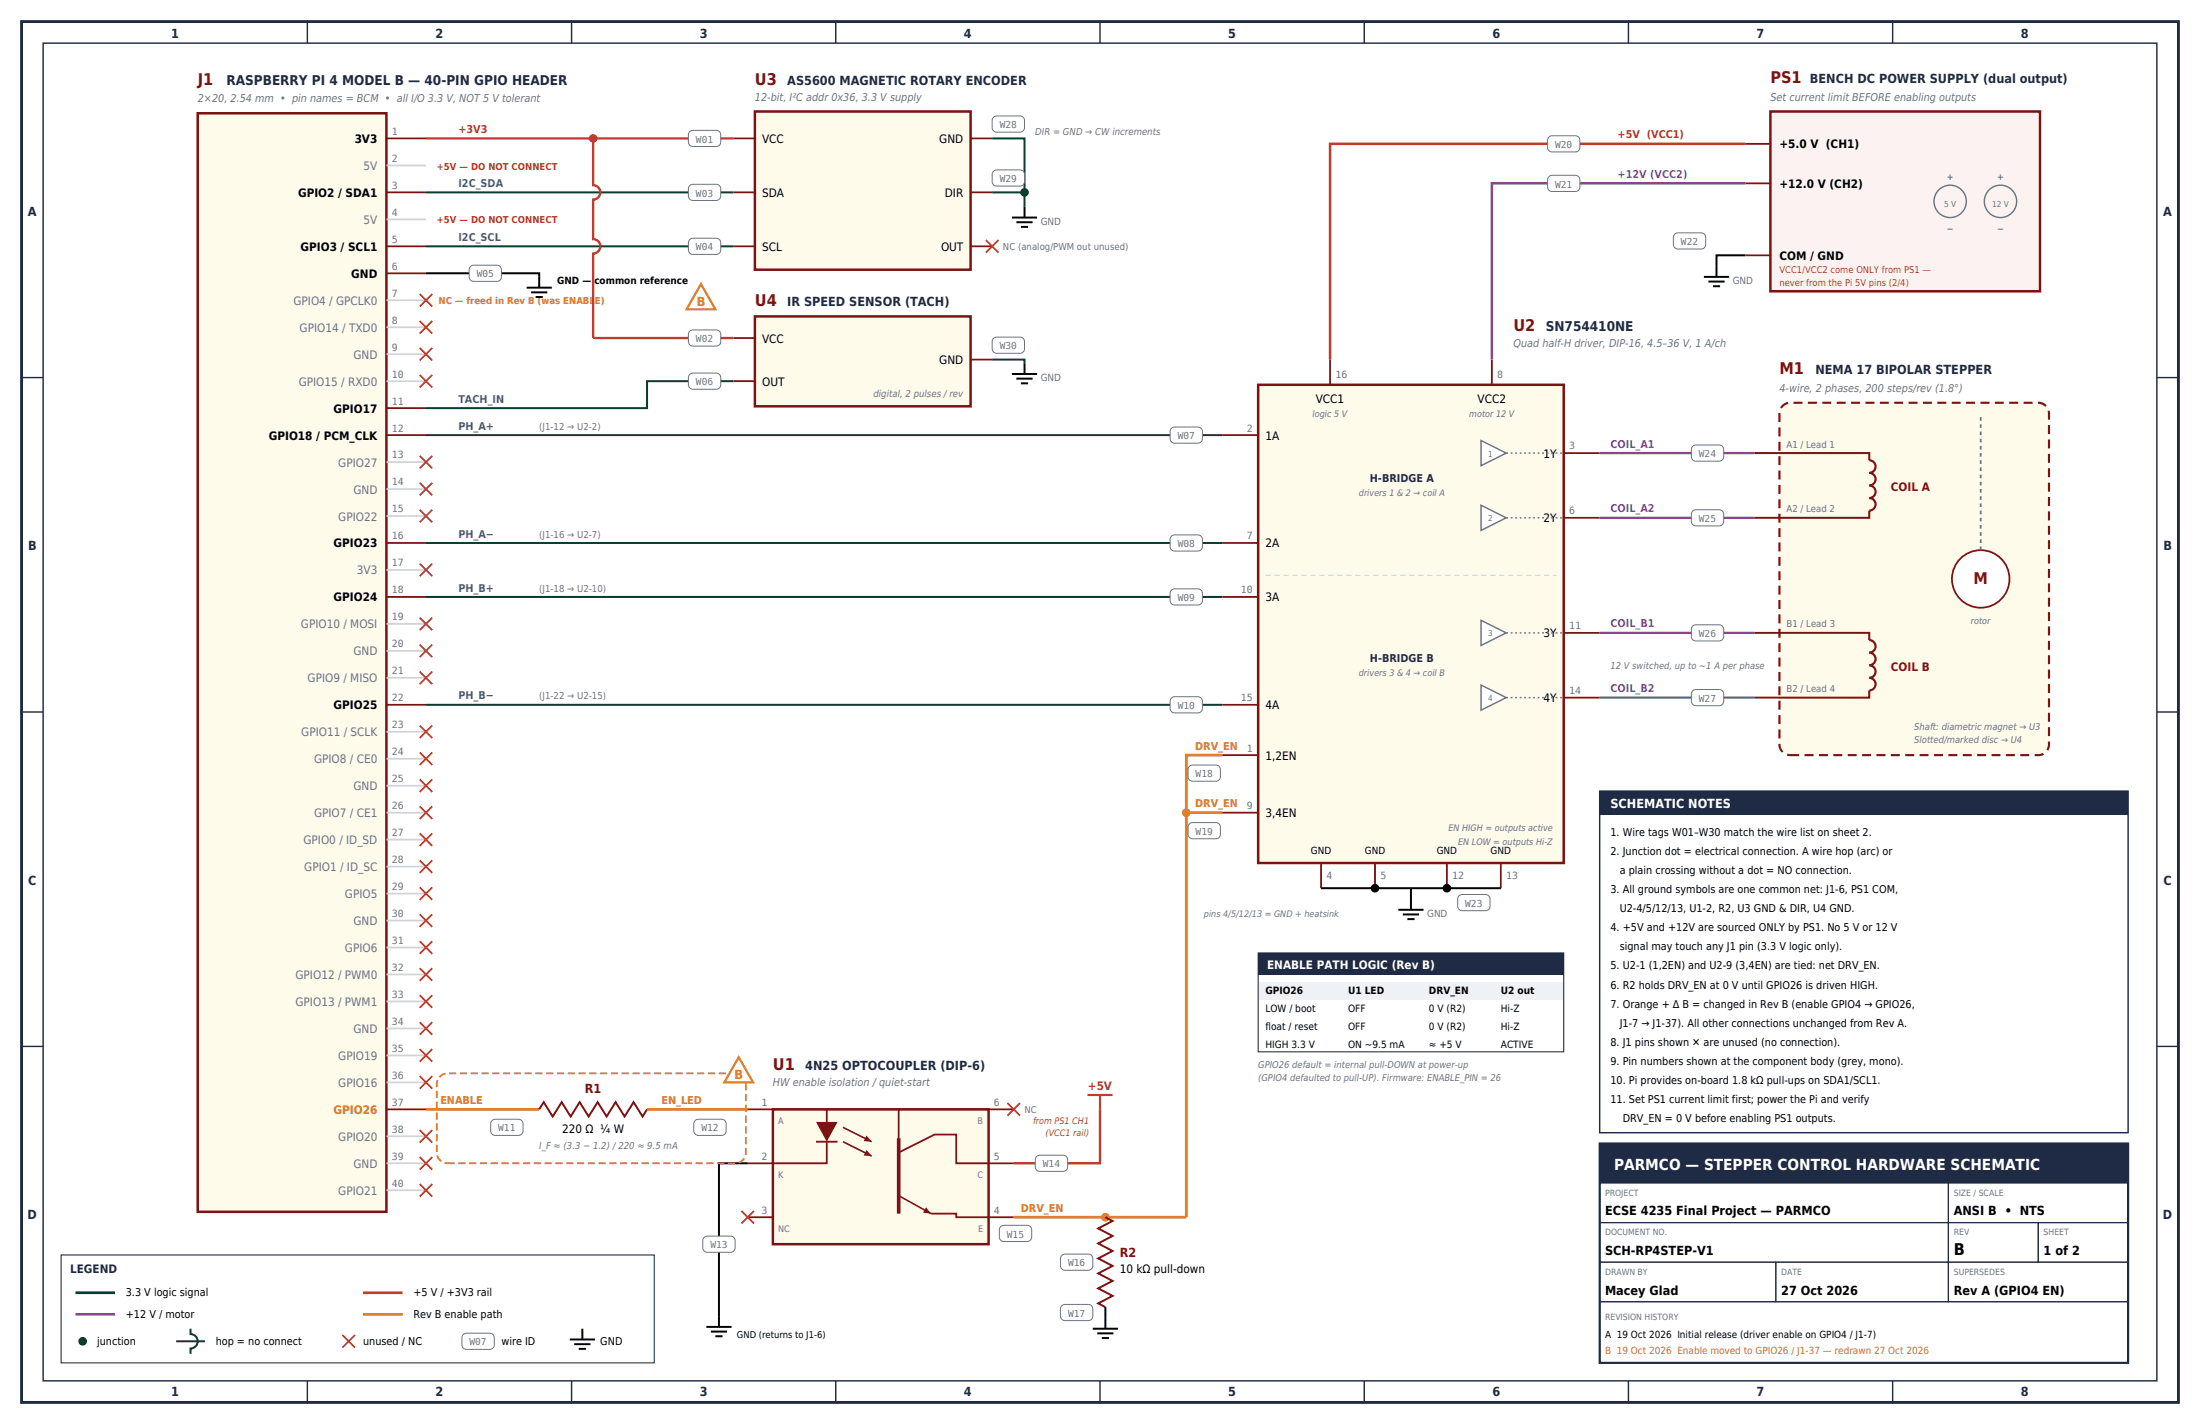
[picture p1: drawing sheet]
<svg xmlns="http://www.w3.org/2000/svg" width="432mm" height="279mm" viewBox="0 0 432 279" stroke-linecap="round" stroke-linejoin="round" font-family="sans-serif">
<path d="M4.2 4.2h423.4v271h-423.4z" fill="none" stroke="#1f2a44" stroke-width=".56"/>
<g fill="none" stroke="#1f2a44" stroke-width=".28">
<path d="M8.5 8.5h414.8v262.4h-414.8zM60.3 4.2v4.3M112.2 4.2v4.3M164 4.2v4.3M215.9 4.2v4.3M267.8 4.2v4.3M319.6 4.2v4.3M371.5 4.2v4.3M4.2 74.1h4.3M423.3 74.1h4.3M4.2 139.7h4.3M423.3 139.7h4.3"/>
<path d="M4.2 205.3h4.3M423.3 205.3h4.3M60.3 270.9v4.3M112.2 270.9v4.3M164 270.9v4.3M215.9 270.9v4.3M267.8 270.9v4.3M319.6 270.9v4.3M371.5 270.9v4.3"/>
</g>
<path d="M38.8 22.2h37v215.6h-37z" fill-rule="evenodd" fill="#fffbea" stroke="#7a1414" stroke-width=".49"/>
<path d="M75.8 27.2h7.8M75.8 37.7h7.8M75.8 48.3h7.8M75.8 53.6h7.8M75.8 80.1h7.8M75.8 85.4h7.8M75.8 106.5h7.8M75.8 117.1h7.8M75.8 138.3h7.8M75.8 217.7h7.8" fill="none" stroke="#7a1414" stroke-width=".35"/>
<g fill="none" stroke="#d1d5db" stroke-width=".35">
<path d="M75.8 32.5h7.8M75.8 43h7.8M75.8 58.9h7.8M75.8 64.2h7.8M75.8 69.5h7.8M75.8 74.8h7.8M75.8 90.7h7.8M75.8 96h7.8M75.8 101.2h7.8M75.8 111.8h7.8M75.8 122.4h7.8M75.8 127.7h7.8"/>
<path d="M75.8 133h7.8M75.8 143.6h7.8M75.8 148.9h7.8M75.8 154.2h7.8M75.8 159.5h7.8M75.8 164.7h7.8M75.8 170h7.8M75.8 175.3h7.8M75.8 180.6h7.8M75.8 185.9h7.8M75.8 191.2h7.8M75.8 196.5h7.8"/>
<path d="M75.8 201.8h7.8M75.8 207.1h7.8M75.8 212.4h7.8M75.8 223h7.8M75.8 228.2h7.8M75.8 233.5h7.8"/>
</g>
<g fill="none" stroke="#c0392b" stroke-width=".35">
<path d="M82.4 57.7l2.4 2.4M84.8 57.7l-2.4 2.4M82.4 63l2.4 2.4M82.4 68.3l2.4 2.4M82.4 73.6l2.4 2.4M84.8 63l-2.4 2.4M84.8 68.3l-2.4 2.4M84.8 73.6l-2.4 2.4M82.4 89.4l2.4 2.5M82.4 94.7l2.4 2.5M84.8 89.4l-2.4 2.5M84.8 94.7l-2.4 2.5"/>
<path d="M82.4 100l2.4 2.5M82.4 110.6l2.4 2.5M84.8 100l-2.4 2.5M84.8 110.6l-2.4 2.5M82.4 121.2l2.4 2.4M82.4 126.5l2.4 2.4M82.4 131.8l2.4 2.4M84.8 121.2l-2.4 2.4M84.8 126.5l-2.4 2.4M84.8 131.8l-2.4 2.4M82.4 142.3l2.4 2.5M82.4 147.6l2.4 2.5"/>
<path d="M82.4 152.9l2.4 2.5M82.4 158.2l2.4 2.5M84.8 142.3l-2.4 2.5M84.8 147.6l-2.4 2.5M84.8 152.9l-2.4 2.5M84.8 158.2l-2.4 2.5M82.4 163.5l2.4 2.5M82.4 168.8l2.4 2.5M82.4 174.1l2.4 2.5M82.4 179.4l2.4 2.5M84.8 163.5l-2.4 2.5M84.8 168.8l-2.4 2.5"/>
<path d="M84.8 174.1l-2.4 2.5M84.8 179.4l-2.4 2.5M82.4 184.7l2.4 2.4M82.4 190l2.4 2.4M82.4 195.3l2.4 2.4M84.8 184.7l-2.4 2.4M84.8 190l-2.4 2.4M84.8 195.3l-2.4 2.4M82.4 200.6l2.4 2.4M82.4 205.8l2.4 2.5M82.4 211.1l2.4 2.5M84.8 200.6l-2.4 2.4"/>
<path d="M84.8 205.8l-2.4 2.5M84.8 211.1l-2.4 2.5M82.4 221.7l2.4 2.5M82.4 227l2.4 2.5M82.4 232.3l2.4 2.5M84.8 221.7l-2.4 2.5M84.8 227l-2.4 2.5M84.8 232.3l-2.4 2.5"/>
</g>
<path d="M148.2 21.9h42.3v31h-42.3z" fill-rule="evenodd" fill="#fffbea" stroke="#7a1414" stroke-width=".49"/>
<path d="M143.9 27.2h4.3M143.9 37.7h4.3M190.5 27.2h4.2M190.5 37.7h4.2M143.9 48.3h4.3M190.5 48.3h4.2" fill="none" stroke="#7a1414" stroke-width=".35"/>
<path d="M83.6 27.2h60.3" fill="none" stroke="#c0392b" stroke-width=".46"/>
<path d="M135.4 25.8l.6-.2h4.6a.88 .88 0 0 1 .9 .9v1.4a.88 .88 0 0 1-.9 .9h-4.6a.88 .88 0 0 1-.9-.9v-1.4z" fill-rule="evenodd" fill="#fff" stroke="#6b7280" stroke-width=".2"/>
<circle cx="116.4" cy="27.2" r=".85" fill="#c0392b"/>
<path d="M83.6 37.7h60.3" fill="none" stroke="#0b3d2e" stroke-width=".39"/>
<path d="M135.4 36.4l.6-.2h4.6a.88 .88 0 0 1 .9 .8v1.5a.88 .88 0 0 1-.9 .8h-4.6a.88 .88 0 0 1-.9-.8v-1.5z" fill-rule="evenodd" fill="#fff" stroke="#6b7280" stroke-width=".2"/>
<path d="M83.6 48.3h60.3" fill="none" stroke="#0b3d2e" stroke-width=".39"/>
<path d="M135.4 47l.6-.3h4.6a.88 .88 0 0 1 .9 .9v1.4a.88 .88 0 0 1-.9 .9h-4.6a.88 .88 0 0 1-.9-.9v-1.4z" fill-rule="evenodd" fill="#fff" stroke="#6b7280" stroke-width=".2"/>
<path d="M194.7 27.2h6.4v13.4M194.7 37.7h6.4" fill="none" stroke="#0b3d2e" stroke-width=".39"/>
<circle cx="201.1" cy="37.7" r=".85" fill="#0b3d2e"/>
<path d="M198.6 42.7h5M199.5 43.6h3.2M200.4 44.5h1.4M201.1 40.6v2.1" fill="none" stroke="#000" stroke-width=".39"/>
<g fill="#fff" stroke="#6b7280" stroke-width=".2">
<path d="M195 23l.6-.2h4.6a.88 .88 0 0 1 .9 .8v1.4a.88 .88 0 0 1-.9 .9h-4.6a.88 .88 0 0 1-.9-.9v-1.4z" fill-rule="evenodd"/>
<path d="M195 33.6l.6-.3h4.6a.88 .88 0 0 1 .9 .9v1.4a.88 .88 0 0 1-.9 .9h-4.6a.88 .88 0 0 1-.9-.9v-1.4z" fill-rule="evenodd"/>
</g>
<path d="M193.5 47.1l2.5 2.5M196 47.1l-2.5 2.5" fill="none" stroke="#c0392b" stroke-width=".35"/>
<path d="M83.6 53.6h22.2v2.8M103.4 56.4h4.9M104.2 57.4h3.2M105.1 58.3h1.4" fill="none" stroke="#000" stroke-width=".39"/>
<path d="M92.3 52.3l.7-.3h4.5a.88 .88 0 0 1 .9 .9v1.4a.88 .88 0 0 1-.9 .9h-4.5a.88 .88 0 0 1-.9-.9v-1.4z" fill-rule="evenodd" fill="#fff" stroke="#6b7280" stroke-width=".2"/>
<path d="M148.2 62.1h42.3v17.6h-42.3z" fill-rule="evenodd" fill="#fffbea" stroke="#7a1414" stroke-width=".49"/>
<path d="M143.9 66.3h4.3M143.9 74.8h4.3M190.5 70.6h4.2" fill="none" stroke="#7a1414" stroke-width=".35"/>
<path d="M116.4 27.2v9.1a1.41 1.41 0 0 1 1.4 1.4 1.41 1.41 0 0 1-1.4 1.5v7.7a1.41 1.41 0 0 1 1.4 1.4 1.41 1.41 0 0 1-1.4 1.4v16.6h27.5" fill="none" stroke="#c0392b" stroke-width=".46"/>
<path d="M135.4 65l.6-.3h4.6a.88 .88 0 0 1 .9 .9v1.4a.88 .88 0 0 1-.9 .9h-4.6a.88 .88 0 0 1-.9-.9v-1.4z" fill-rule="evenodd" fill="#fff" stroke="#6b7280" stroke-width=".2"/>
<path d="M143.9 74.8h-16.9v5.3h-43.4" fill="none" stroke="#0b3d2e" stroke-width=".39"/>
<path d="M135.4 73.5l.6-.3h4.6a.88 .88 0 0 1 .9 .9v1.4a.88 .88 0 0 1-.9 .9h-4.6a.88 .88 0 0 1-.9-.9v-1.4z" fill-rule="evenodd" fill="#fff" stroke="#6b7280" stroke-width=".2"/>
<path d="M194.7 70.6h6.4v.7" fill="none" stroke="#0b3d2e" stroke-width=".39"/>
<path d="M198.6 73.4h5M199.5 74.3h3.2M200.4 75.2h1.4M201.1 71.3v2.1" fill="none" stroke="#000" stroke-width=".39"/>
<path d="M195 66.4l.6-.3h4.6a.88 .88 0 0 1 .9 .9v1.4a.88 .88 0 0 1-.9 .9h-4.6a.88 .88 0 0 1-.9-.9v-1.4z" fill-rule="evenodd" fill="#fff" stroke="#6b7280" stroke-width=".2"/>
<path d="M246.9 75.5h60v93.8h-60z" fill-rule="evenodd" fill="#fffbea" stroke="#7a1414" stroke-width=".49"/>
<path d="M239.9 85.4h7" fill="none" stroke="#7a1414" stroke-width=".35"/>
<path d="M83.6 85.4h156.3" fill="none" stroke="#0b3d2e" stroke-width=".39"/>
<path d="M229.9 84l.6-.2h4.6a.88 .88 0 0 1 .9 .9v1.4a.88 .88 0 0 1-.9 .9h-4.6a.88 .88 0 0 1-.8-.9v-1.4z" fill-rule="evenodd" fill="#fff" stroke="#6b7280" stroke-width=".2"/>
<path d="M239.9 106.5h7" fill="none" stroke="#7a1414" stroke-width=".35"/>
<path d="M83.6 106.5h156.3" fill="none" stroke="#0b3d2e" stroke-width=".39"/>
<path d="M229.9 105.2l.6-.2h4.6a.88 .88 0 0 1 .9 .8v1.4a.88 .88 0 0 1-.9 .9h-4.6a.88 .88 0 0 1-.8-.9v-1.4z" fill-rule="evenodd" fill="#fff" stroke="#6b7280" stroke-width=".2"/>
<path d="M239.9 117.1h7" fill="none" stroke="#7a1414" stroke-width=".35"/>
<path d="M83.6 117.1h156.3" fill="none" stroke="#0b3d2e" stroke-width=".39"/>
<path d="M229.9 115.8l.6-.3h4.6a.88 .88 0 0 1 .9 .9v1.4a.88 .88 0 0 1-.9 .9h-4.6a.88 .88 0 0 1-.8-.9v-1.4z" fill-rule="evenodd" fill="#fff" stroke="#6b7280" stroke-width=".2"/>
<path d="M239.9 138.3h7" fill="none" stroke="#7a1414" stroke-width=".35"/>
<path d="M83.6 138.3h156.3" fill="none" stroke="#0b3d2e" stroke-width=".39"/>
<path d="M229.9 137l.6-.3h4.6a.88 .88 0 0 1 .9 .9v1.4a.88 .88 0 0 1-.9 .9h-4.6a.88 .88 0 0 1-.8-.9v-1.4z" fill-rule="evenodd" fill="#fff" stroke="#6b7280" stroke-width=".2"/>
<path d="M261.1 70.6v4.9M292.8 70.6v4.9M306.9 88.9h7.1M306.9 101.6h7.1M306.9 124.2h7.1M306.9 136.9h7.1M239.9 148.2h7M239.9 159.5h7M259.3 169.3v5M269.9 169.3v5M284 169.3v5M294.6 169.3v5" fill="none" stroke="#7a1414" stroke-width=".35"/>
<path d="M259.3 174.3h35.3M274.5 178.5h4.9M275.3 179.4h3.2M276.9 174.3v4.2M276.2 180.3h1.4" fill="none" stroke="#000" stroke-width=".39"/>
<g fill="#000">
<circle cx="269.9" cy="174.3" r=".85"/>
<circle cx="284" cy="174.3" r=".85"/>
</g>
<path d="M286.4 175.8l.6-.3h4.6a.88 .88 0 0 1 .9 .9v1.4a.88 .88 0 0 1-.9 .9h-4.6a.88 .88 0 0 1-.9-.9v-1.4z" fill-rule="evenodd" fill="#fff" stroke="#6b7280" stroke-width=".2"/>
<path d="M290.7 86.4l4.9 2.5-4.9 2.5z" fill="#fff" stroke="#6b7280" stroke-width=".28"/>
<path d="M295.6 88.9h11.3" fill="none" stroke="#6b7280" stroke-width=".28" stroke-dasharray=".4 .5" stroke-linecap="butt"/>
<path d="M290.7 99.1l4.9 2.5-4.9 2.5z" fill="#fff" stroke="#6b7280" stroke-width=".28"/>
<path d="M295.6 101.6h11.3" fill="none" stroke="#6b7280" stroke-width=".28" stroke-dasharray=".4 .5" stroke-linecap="butt"/>
<path d="M290.7 121.7l4.9 2.5-4.9 2.4z" fill="#fff" stroke="#6b7280" stroke-width=".28"/>
<path d="M295.6 124.2h11.3" fill="none" stroke="#6b7280" stroke-width=".28" stroke-dasharray=".4 .5" stroke-linecap="butt"/>
<path d="M290.7 134.4l4.9 2.5-4.9 2.4z" fill="#fff" stroke="#6b7280" stroke-width=".28"/>
<path d="M295.6 136.9h11.3" fill="none" stroke="#6b7280" stroke-width=".28" stroke-dasharray=".4 .5" stroke-linecap="butt"/>
<path d="M248.4 112.9h57.1" fill="none" stroke="#d1d5db" stroke-width=".21" stroke-dasharray="1.1 .7" stroke-linecap="butt"/>
<path d="M347.5 21.9h52.9v35.3h-52.9z" fill-rule="evenodd" fill="#fdf2f2" stroke="#7a1414" stroke-width=".49"/>
<path d="M342.5 28.2h5M342.5 36h5M342.5 50.1h5" fill="none" stroke="#7a1414" stroke-width=".35"/>
<g fill="none" stroke="#6b7280" stroke-width=".28">
<circle cx="382.8" cy="39.5" r="3.2"/>
<circle cx="392.6" cy="39.5" r="3.2"/>
</g>
<path d="M342.5 28.2h-81.4v42.4" fill="none" stroke="#c0392b" stroke-width=".49"/>
<path d="M304 26.9l.6-.3h4.6a.88 .88 0 0 1 .9 .9v1.4a.88 .88 0 0 1-.9 .9h-4.6a.88 .88 0 0 1-.9-.9v-1.4z" fill-rule="evenodd" fill="#fff" stroke="#6b7280" stroke-width=".2"/>
<path d="M342.5 36h-49.7v34.6" fill="none" stroke="#8e44ad" stroke-width=".49"/>
<path d="M304 34.7l.6-.3h4.6a.88 .88 0 0 1 .9 .9v1.4a.88 .88 0 0 1-.9 .9h-4.6a.88 .88 0 0 1-.9-.9v-1.4z" fill-rule="evenodd" fill="#fff" stroke="#6b7280" stroke-width=".2"/>
<path d="M334.4 54.3h5M335.3 55.2h3.2M336.2 56.2h1.4M342.5 50.1h-5.6v4.2" fill="none" stroke="#000" stroke-width=".39"/>
<path d="M328.7 45.9l.6-.2h4.6a.88 .88 0 0 1 .9 .9v1.4a.88 .88 0 0 1-.9 .9h-4.6a.88 .88 0 0 1-.9-.9v-1.4z" fill-rule="evenodd" fill="#fff" stroke="#6b7280" stroke-width=".2"/>
<path d="M349.9 79.6l.9-.5 .6-.1h48.6a2.12 2.12 0 0 1 2.2 2.1v64.9a2.12 2.12 0 0 1-2.2 2.2h-48.6a2.12 2.12 0 0 1-2.2-2.2v-64.9l.1-.5z" fill-rule="evenodd" fill="#fffbea" stroke="#7a1414" stroke-width=".42" stroke-dasharray="1.8 1.1" stroke-linecap="butt"/>
<path d="M344.3 88.9h22.6v1.4M366.9 100.2v1.4h-22.6M344.3 124.2h22.6v1.4M366.9 135.5v1.4h-22.6" fill="none" stroke="#7a1414" stroke-width=".39"/>
<path d="M366.9 90.3a1.23 1.23 0 0 1 1.2 1.2 1.23 1.23 0 0 1-1.2 1.3 1.23 1.23 0 0 1 1.2 1.2 1.23 1.23 0 0 1-1.2 1.2 1.23 1.23 0 0 1 1.2 1.3 1.23 1.23 0 0 1-1.2 1.2 1.23 1.23 0 0 1 1.2 1.3 1.23 1.23 0 0 1-1.2 1.2M366.9 125.6a1.23 1.23 0 0 1 1.2 1.2 1.23 1.23 0 0 1-1.2 1.3 1.23 1.23 0 0 1 1.2 1.2 1.23 1.23 0 0 1-1.2 1.2 1.23 1.23 0 0 1 1.2 1.3 1.23 1.23 0 0 1-1.2 1.2 1.23 1.23 0 0 1 1.2 1.2 1.23 1.23 0 0 1-1.2 1.3" fill="none" stroke="#7a1414" stroke-width=".42"/>
<circle cx="388.8" cy="113.6" r="5.6" fill="#fff" stroke="#7a1414" stroke-width=".35"/>
<path d="M388.8 107.9v-26.1" fill="none" stroke="#6b7280" stroke-width=".35" stroke-dasharray=".7 .7" stroke-linecap="butt"/>
<path d="M314 88.9h30.3" fill="none" stroke="#8e44ad" stroke-width=".46"/>
<path d="M332.2 87.6l.6-.3h4.6a.88 .88 0 0 1 .9 .9v1.4a.88 .88 0 0 1-.9 .9h-4.6a.88 .88 0 0 1-.8-.9v-1.4z" fill-rule="evenodd" fill="#fff" stroke="#6b7280" stroke-width=".2"/>
<path d="M314 101.6h30.3" fill="none" stroke="#8e44ad" stroke-width=".46"/>
<path d="M332.2 100.3l.6-.3h4.6a.88 .88 0 0 1 .9 .9v1.4a.88 .88 0 0 1-.9 .9h-4.6a.88 .88 0 0 1-.8-.9v-1.4z" fill-rule="evenodd" fill="#fff" stroke="#6b7280" stroke-width=".2"/>
<path d="M314 124.2h30.3" fill="none" stroke="#8e44ad" stroke-width=".46"/>
<path d="M332.2 122.8l.6-.2h4.6a.88 .88 0 0 1 .9 .9v1.4a.88 .88 0 0 1-.9 .9h-4.6a.88 .88 0 0 1-.8-.9v-1.4z" fill-rule="evenodd" fill="#fff" stroke="#6b7280" stroke-width=".2"/>
<path d="M314 136.9h30.3" fill="none" stroke="#8e44ad" stroke-width=".46"/>
<path d="M332.2 135.5l.6-.2h4.6a.88 .88 0 0 1 .9 .9v1.4a.88 .88 0 0 1-.9 .9h-4.6a.88 .88 0 0 1-.8-.9v-1.4z" fill-rule="evenodd" fill="#fff" stroke="#6b7280" stroke-width=".2"/>
<path d="M83.6 217.7h22.2" fill="none" stroke="#e67e22" stroke-width=".53"/>
<path d="M105.8 217.7l.9-1.4 1.8 2.8 1.7-2.8 1.8 2.8 1.8-2.8 1.7 2.8 1.8-2.8 1.8 2.8 1.7-2.8 1.8 2.8 1.8-2.8 1.7 2.8 .9-1.4" fill="none" stroke="#7a1414" stroke-width=".39"/>
<path d="M96.6 219.9l.6-.3h4.6a.88 .88 0 0 1 .9 .9v1.4a.88 .88 0 0 1-.9 .9h-4.6a.88 .88 0 0 1-.9-.9v-1.4z" fill-rule="evenodd" fill="#fff" stroke="#6b7280" stroke-width=".2"/>
<path d="M127 217.7h19.8" fill="none" stroke="#e67e22" stroke-width=".53"/>
<path d="M136.4 219.9l.7-.3h4.5a.88 .88 0 0 1 .9 .9v1.4a.88 .88 0 0 1-.9 .9h-4.5a.88 .88 0 0 1-.9-.9v-1.4z" fill-rule="evenodd" fill="#fff" stroke="#6b7280" stroke-width=".2"/>
<path d="M151.7 217.7h42.3v26.4h-42.3z" fill-rule="evenodd" fill="#fffbea" stroke="#7a1414" stroke-width=".49"/>
<path d="M146.8 217.7h15.5v2.4M194 217.7h5M146.8 228.2h4.9M146.8 238.8h4.9M194 228.2h5M194 238.8h5" fill="none" stroke="#7a1414" stroke-width=".35"/>
<path d="M160.2 220.1h4.2l-2.1 3.9z" fill="#7a1414"/>
<path d="M160.2 224h4.2M162.3 224v4.2h-10.6" fill="none" stroke="#7a1414" stroke-width=".35"/>
<path d="M165.5 221.2l5.6 2.8" fill="none" stroke="#7a1414" stroke-width=".32"/>
<path d="M170.1 222.8l1 1.2-1.6-.1z" fill="#7a1414"/>
<path d="M165.5 224l5.6 2.8" fill="none" stroke="#7a1414" stroke-width=".32"/>
<path d="M170.1 225.6l1 1.2-1.6-.1z" fill="#7a1414"/>
<path d="M176.4 223.3v14.8" fill="none" stroke="#7a1414" stroke-width=".71" stroke-linecap="butt"/>
<path d="M194 217.7h-17.6v5.6M176.4 226.1l7-3.5h4.3v5.6h6.3" fill="none" stroke="#7a1414" stroke-width=".35"/>
<path d="M176.4 234.6l6.3 3.5" fill="none" stroke="#7a1414" stroke-width=".32"/>
<path d="M181.8 236.9l.9 1.2-1.5-.1z" fill="#7a1414"/>
<path d="M182.7 238.1h5v.7h6.3" fill="none" stroke="#7a1414" stroke-width=".35"/>
<path d="M197.7 216.4l2.5 2.5M200.2 216.4l-2.5 2.5M145.5 237.6l2.5 2.5M148 237.6l-2.5 2.5" fill="none" stroke="#c0392b" stroke-width=".35"/>
<path d="M146.8 228.2h-5.7v32.1M138.6 260.3h5M139.5 261.3h3.2M140.4 262.2h1.4" fill="none" stroke="#000" stroke-width=".39"/>
<path d="M138.2 242.8l.6-.3h4.6a.88 .88 0 0 1 .9 .9v1.4a.88 .88 0 0 1-.9 .9h-4.6a.88 .88 0 0 1-.9-.9v-1.4z" fill-rule="evenodd" fill="#fff" stroke="#6b7280" stroke-width=".2"/>
<path d="M215.9 217.7v10.5h-16.9" fill="none" stroke="#c0392b" stroke-width=".46"/>
<path d="M213.4 214.8h5M215.9 214.8v2.9" fill="none" stroke="#c0392b" stroke-width=".42"/>
<path d="M203.5 226.9l.6-.2h4.6a.88 .88 0 0 1 .8 .8v1.5a.88 .88 0 0 1-.8 .8h-4.6a.88 .88 0 0 1-.9-.8v-1.5z" fill-rule="evenodd" fill="#fff" stroke="#6b7280" stroke-width=".2"/>
<path d="M199 238.8h33.8" fill="none" stroke="#e67e22" stroke-width=".53"/>
<circle cx="217" cy="238.8" r=".85" fill="#e67e22"/>
<path d="M196.4 240.7l.6-.3h4.6a.88 .88 0 0 1 .9 .9v1.4a.88 .88 0 0 1-.9 .9h-4.6a.88 .88 0 0 1-.9-.9v-1.4z" fill-rule="evenodd" fill="#fff" stroke="#6b7280" stroke-width=".2"/>
<path d="M217 238.8l1.4 .8-2.9 1.4 2.9 1.5-2.9 1.5 2.9 1.4-2.9 1.5 2.9 1.5-2.9 1.5 2.9 1.4-2.9 1.5 2.9 1.5-2.9 1.4 1.5 .8" fill="none" stroke="#7a1414" stroke-width=".39"/>
<path d="M217 256.5v4.2M214.5 260.7h4.9M215.4 261.6h3.1M216.3 262.5h1.4" fill="none" stroke="#000" stroke-width=".39"/>
<g fill="#fff" stroke="#6b7280" stroke-width=".2">
<path d="M208.4 246.3l.6-.2h4.6a.88 .88 0 0 1 .9 .8v1.5a.88 .88 0 0 1-.9 .8h-4.6a.88 .88 0 0 1-.9-.8v-1.5z" fill-rule="evenodd"/>
<path d="M208.4 256.2l.6-.3h4.6a.88 .88 0 0 1 .9 .9v1.4a.88 .88 0 0 1-.9 .9h-4.6a.88 .88 0 0 1-.9-.9v-1.4z" fill-rule="evenodd"/>
</g>
<path d="M239.9 148.2h-7.1v90.6" fill="none" stroke="#e67e22" stroke-width=".53"/>
<circle cx="232.8" cy="159.5" r=".85" fill="#e67e22"/>
<path d="M232.8 159.5h7.1" fill="none" stroke="#e67e22" stroke-width=".53"/>
<g fill="#fff" stroke="#6b7280" stroke-width=".2">
<path d="M233.4 150.4l.7-.3h4.6a.88 .88 0 0 1 .8 .9v1.4a.88 .88 0 0 1-.8 .9h-4.6a.88 .88 0 0 1-.9-.9v-1.4z" fill-rule="evenodd"/>
<path d="M233.4 161.7l.7-.3h4.6a.88 .88 0 0 1 .8 .9v1.4a.88 .88 0 0 1-.8 .9h-4.6a.88 .88 0 0 1-.9-.9v-1.4z" fill-rule="evenodd"/>
</g>
<path d="M86.3 211.2l1-.5 .5-.1h56.5a2.12 2.12 0 0 1 2.1 2.1v13.4a2.12 2.12 0 0 1-2.1 2.1h-56.5a2.12 2.12 0 0 1-2.1-2.1v-13.4l.1-.5z" fill="none" stroke="#e67e22" stroke-width=".35" stroke-dasharray="1.4 .7" stroke-linecap="butt"/>
<g fill="#fff" stroke="#e67e22" stroke-width=".42">
<path d="M145 207.4l2.8 5h-5.6z"/>
<path d="M137.6 55.7l2.8 5h-5.6z"/>
</g>
<path d="M246.9 187h60v4.2h-60z" fill-rule="evenodd" fill="#1f2a44"/>
<path d="M246.9 192.6h60v3.5h-60z" fill-rule="evenodd" fill="#eef2f7"/>
<path d="M246.9 187h60v19.4h-60z" fill="none" stroke="#1f2a44" stroke-width=".21"/>
<path d="M314 155.2h103.7v67h-103.7z" fill-rule="evenodd" fill="#fff" stroke="#1f2a44" stroke-width=".28"/>
<path d="M314 155.2h103.7v4.6h-103.7z" fill-rule="evenodd" fill="#1f2a44"/>
<path d="M12 246.2h116.4v21.2h-116.4z" fill-rule="evenodd" fill="#fff" stroke="#1f2a44" stroke-width=".21"/>
<path d="M14.8 253.6h7.8" fill="none" stroke="#0b3d2e" stroke-width=".53"/>
<path d="M71.3 253.6h7.7" fill="none" stroke="#c0392b" stroke-width=".53"/>
<path d="M14.8 257.9h7.8" fill="none" stroke="#8e44ad" stroke-width=".53"/>
<path d="M71.3 257.9h7.7" fill="none" stroke="#e67e22" stroke-width=".53"/>
<circle cx="16.2" cy="263.2" r=".85" fill="#0b3d2e"/>
<path d="M34.6 263.2h5.6M37.4 260.7v1.1a1.41 1.41 0 0 1 1.4 1.4 1.41 1.41 0 0 1-1.4 1.4v1" fill="none" stroke="#0b3d2e" stroke-width=".39"/>
<path d="M67.2 261.9l2.5 2.5M69.7 261.9l-2.5 2.5" fill="none" stroke="#c0392b" stroke-width=".35"/>
<path d="M90.9 261.8l.6-.2h4.6a.88 .88 0 0 1 .9 .9v1.4a.88 .88 0 0 1-.9 .9h-4.6a.88 .88 0 0 1-.8-.9v-1.4z" fill-rule="evenodd" fill="#fff" stroke="#6b7280" stroke-width=".2"/>
<path d="M111.8 262.8h5M112.7 263.7h3.2M113.6 264.7h1.4M114.3 260.7v2.1" fill="none" stroke="#000" stroke-width=".39"/>
<path d="M314 224.4h103.7v43h-103.7z" fill-rule="evenodd" fill="#fff" stroke="#1f2a44" stroke-width=".42"/>
<path d="M314 224.4h103.7v7.7h-103.7z" fill-rule="evenodd" fill="#1f2a44"/>
<path d="M314 232.1h68.4v7.8h-68.4zM314 239.9h68.4v7.7h-68.4zM382.4 232.1h35.3v7.8h-35.3zM382.4 239.9h17.6v7.7h-17.6zM400 239.9h17.7v7.7h-17.7zM314 247.6h34.5v7.8h-34.5zM314 255.4h103.7v12h-103.7zM348.5 247.6h33.9v7.8h-33.9zM382.4 247.6h35.3v7.8h-35.3z" fill="none" stroke="#1f2a44" stroke-width=".21"/>
<g font-size="3.2" fill="#7a1414">
<text x="38.8" y="16.6">J1</text>
<text x="148.2" y="16.6">U3</text>
<text x="347.5" y="16.2">PS1</text>
<text x="148.2" y="60">U4</text>
<text x="297" y="64.9">U2</text>
<text x="349.2" y="73.4">M1</text>
<text x="387.3" y="114.7">M</text>
<text x="151.7" y="209.9">U1</text>
</g>
<text font-size="3.2" x="383.5" y="246.2">B</text>
<text font-size="3" fill="#fff" x="316.8" y="229.7">PARMCO — STEPPER CONTROL HARDWARE SCHEMATIC</text>
<g font-size="2.6" fill="#1f2a44">
<text x="44.4" y="16.6">RASPBERRY PI 4 MODEL B — 40-PIN GPIO HEADER</text>
<text x="303.4" y="64.9">SN754410NE</text>
</g>
<g font-size="2.5" fill="#1f2a44">
<text x="33.6" y="7.4">1</text>
<text x="85.5" y="7.4">2</text>
<text x="137.3" y="7.4">3</text>
<text x="189.2" y="7.4">4</text>
<text x="241.1" y="7.4">5</text>
<text x="292.9" y="7.4">6</text>
<text x="344.8" y="7.4">7</text>
<text x="396.6" y="7.4">8</text>
<text x="154.5" y="16.6">AS5600 MAGNETIC ROTARY ENCODER</text>
<text x="355.2" y="16.2">BENCH DC POWER SUPPLY (dual output)</text>
<text x="5.5" y="42.3">A</text>
<text x="424.6" y="42.3">A</text>
<text x="154.5" y="60">IR SPEED SENSOR (TACH)</text>
<text x="356.3" y="73.4">NEMA 17 BIPOLAR STEPPER</text>
<text x="5.5" y="107.9">B</text>
<text x="424.6" y="107.9">B</text>
<text x="5.5" y="173.6">C</text>
<text x="424.6" y="173.6">C</text>
<text x="158" y="209.9">4N25 OPTOCOUPLER (DIP-6)</text>
<text x="5.4" y="239.2">D</text>
<text x="424.5" y="239.2">D</text>
<text x="33.6" y="273.9">1</text>
<text x="85.5" y="273.9">2</text>
<text x="137.3" y="273.9">3</text>
<text x="189.2" y="273.9">4</text>
<text x="241.1" y="273.9">5</text>
<text x="292.9" y="273.9">6</text>
<text x="344.8" y="273.9">7</text>
<text x="396.6" y="273.9">8</text>
</g>
<g font-size="2.5" fill="#e67e22">
<text x="136.7" y="60">B</text>
<text x="144.1" y="211.7">B</text>
</g>
<text font-size="2.5" fill="#fff" x="316.1" y="158.6">SCHEMATIC NOTES</text>
<g font-size="2.5" fill="#7a1414">
<text x="114.8" y="214.5">R1</text>
<text x="219.8" y="246.6">R2</text>
</g>
<g font-size="2.5">
<text x="315" y="238.5">ECSE 4235 Final Project — PARMCO</text>
<text x="383.5" y="238.5">ANSI B • NTS</text>
<text x="315" y="246.2">SCH-RP4STEP-V1</text>
<text x="401.1" y="246.2">1 of 2</text>
<text x="315" y="254">Macey Glad</text>
<text x="349.6" y="254">27 Oct 2026</text>
<text x="383.5" y="254">Rev A (GPIO4 EN)</text>
</g>
<g font-size="2.3">
<text x="69.6" y="28">3V3</text>
<text x="149.6" y="28">VCC</text>
<text x="184.4" y="28">GND</text>
<text x="349.2" y="29.1">+5.0 V (CH1)</text>
<text x="58.5" y="38.6">GPIO2 / SDA1</text>
<text x="149.6" y="38.6">SDA</text>
<text x="185.5" y="38.6">DIR</text>
<text x="349.2" y="36.9">+12.0 V (CH2)</text>
<text x="59" y="49.2">GPIO3 / SCL1</text>
<text x="149.6" y="49.2">SCL</text>
<text x="184.7" y="49.2">OUT</text>
<text x="349.2" y="51">COM / GND</text>
<text x="69" y="54.5">GND</text>
<text x="149.6" y="67.2">VCC</text>
<text x="184.4" y="71.4">GND</text>
<text x="149.6" y="75.7">OUT</text>
<text x="65.5" y="81">GPIO17</text>
<text x="258.3" y="79">VCC1</text>
<text x="290" y="79">VCC2</text>
<text x="52.8" y="86.3">GPIO18 / PCM_CLK</text>
<text x="248.4" y="86.3">1A</text>
<text x="302.9" y="89.8">1Y</text>
<text x="65.5" y="107.4">GPIO23</text>
<text x="248.4" y="107.4">2A</text>
<text x="302.9" y="102.5">2Y</text>
<text x="65.5" y="118">GPIO24</text>
<text x="248.4" y="118">3A</text>
<text x="302.9" y="125.1">3Y</text>
<text x="302.9" y="137.8">4Y</text>
<text x="65.5" y="139.2">GPIO25</text>
<text x="248.4" y="139.2">4A</text>
<text x="248.4" y="149">1,2EN</text>
<text x="248.4" y="160.3">3,4EN</text>
<text x="110.3" y="222.2">220 Ω ¼ W</text>
<text x="219.8" y="249.8">10 kΩ pull-down</text>
</g>
<g font-size="2.3" fill="#6b7280">
<text x="71.4" y="33.3">5V</text>
<text x="71.4" y="43.9">5V</text>
<text x="57.6" y="59.8">GPIO4 / GPCLK0</text>
<text x="58.8" y="65.1">GPIO14 / TXD0</text>
<text x="69.4" y="70.4">GND</text>
<text x="58.6" y="75.7">GPIO15 / RXD0</text>
<text x="66.4" y="91.5">GPIO27</text>
<text x="69.4" y="96.8">GND</text>
<text x="66.4" y="102.1">GPIO22</text>
<text x="70" y="112.7">3V3</text>
<text x="59.1" y="123.3">GPIO10 / MOSI</text>
<text x="69.4" y="128.6">GND</text>
<text x="60.4" y="133.9">GPIO9 / MISO</text>
<text x="59.1" y="144.5">GPIO11 / SCLK</text>
<text x="61.6" y="149.8">GPIO8 / CE0</text>
<text x="69.4" y="155">GND</text>
<text x="61.6" y="160.3">GPIO7 / CE1</text>
<text x="59.6" y="165.6">GPIO0 / ID_SD</text>
<text x="59.7" y="170.9">GPIO1 / ID_SC</text>
<text x="67.7" y="176.2">GPIO5</text>
<text x="69.4" y="181.5">GND</text>
<text x="67.7" y="186.8">GPIO6</text>
<text x="58" y="192.1">GPIO12 / PWM0</text>
<text x="58" y="197.4">GPIO13 / PWM1</text>
<text x="69.4" y="202.7">GND</text>
<text x="66.4" y="208">GPIO19</text>
<text x="66.4" y="213.3">GPIO16</text>
<text x="66.4" y="223.8">GPIO20</text>
<text x="69.4" y="229.1">GND</text>
<text x="66.4" y="234.4">GPIO21</text>
</g>
<g font-size="2.3" fill="#7a1414">
<text x="371.1" y="96.3">COIL A</text>
<text x="371.1" y="131.6">COIL B</text>
</g>
<text font-size="2.3" fill="#fff" x="248.7" y="190.1">ENABLE PATH LOGIC (Rev B)</text>
<text font-size="2.3" fill="#c0392b" x="213.5" y="213.8">+5V</text>
<text font-size="2.3" fill="#e67e22" x="65.5" y="218.5">GPIO26</text>
<text font-size="2.3" fill="#1f2a44" x="13.8" y="249.8">LEGEND</text>
<g font-size="2.1" fill="#6b7280">
<text x="38.8" y="20.1">2×20, 2.54 mm • pin names = BCM • all I/O 3.3 V, NOT 5 V tolerant</text>
<text x="148.2" y="19.8">12-bit, I²C addr 0x36, 3.3 V supply</text>
<text x="347.5" y="19.8">Set current limit BEFORE enabling outputs</text>
<text x="297" y="68.1">Quad half-H driver, DIP-16, 4.5–36 V, 1 A/ch</text>
<text x="349.2" y="76.9">4-wire, 2 phases, 200 steps/rev (1.8°)</text>
<text x="151.7" y="213.1">HW enable isolation / quiet-start</text>
</g>
<g font-size="2.1" fill="#c0392b">
<text x="90" y="26.1">+3V3</text>
<text x="317.5" y="27.2">+5V (VCC1)</text>
</g>
<g font-size="2.1" fill="#8e44ad">
<text x="317.5" y="34.9">+12V (VCC2)</text>
<text x="316.1" y="87.8">COIL_A1</text>
<text x="316.1" y="100.5">COIL_A2</text>
<text x="316.1" y="123.1">COIL_B1</text>
<text x="316.1" y="135.8">COIL_B2</text>
</g>
<g font-size="2.1" fill="#1d4ed8">
<text x="90" y="36.7">I2C_SDA</text>
<text x="90" y="47.3">I2C_SCL</text>
<text x="90" y="79">TACH_IN</text>
<text x="90" y="84.3">PH_A+</text>
<text x="90" y="105.5">PH_A−</text>
<text x="90" y="116.1">PH_B+</text>
<text x="90" y="137.2">PH_B−</text>
</g>
<g font-size="2.1" fill="#1f2a44">
<text x="268.9" y="94.5">H-BRIDGE A</text>
<text x="268.9" y="129.8">H-BRIDGE B</text>
</g>
<g font-size="2.1" fill="#e67e22">
<text x="234.6" y="147.1">DRV_EN</text>
<text x="234.6" y="158.4">DRV_EN</text>
<text x="86.4" y="216.6">ENABLE</text>
<text x="129.8" y="216.6">EN_LED</text>
<text x="200.4" y="237.8">DRV_EN</text>
</g>
<g font-size="2.1">
<text x="316.1" y="164">1. Wire tags W01–W30 match the wire list on sheet 2.</text>
<text x="316.1" y="167.8">2. Junction dot = electrical connection. A wire hop (arc) or</text>
<text x="317.9" y="171.5">a plain crossing without a dot = NO connection.</text>
<text x="316.1" y="175.3">3. All ground symbols are one common net: J1-6, PS1 COM,</text>
<text x="317.9" y="179">U2-4/5/12/13, U1-2, R2, U3 GND &amp; DIR, U4 GND.</text>
<text x="316.1" y="182.7">4. +5V and +12V are sourced ONLY by PS1. No 5 V or 12 V</text>
<text x="316.1" y="190.2">5. U2-1 (1,2EN) and U2-9 (3,4EN) are tied: net DRV_EN.</text>
<text x="317.9" y="186.5">signal may touch any J1 pin (3.3 V logic only).</text>
<text x="316.1" y="194">6. R2 holds DRV_EN at 0 V until GPIO26 is driven HIGH.</text>
<text x="316.1" y="197.7">7. Orange + Δ B = changed in Rev B (enable GPIO4 → GPIO26,</text>
<text x="317.9" y="201.4">J1-7 → J1-37). All other connections unchanged from Rev A.</text>
<text x="316.1" y="205.2">8. J1 pins shown ✕ are unused (no connection).</text>
<text x="316.1" y="208.9">9. Pin numbers shown at the component body (grey, mono).</text>
<text x="316.1" y="212.7">10. Pi provides on-board 1.8 kΩ pull-ups on SDA1/SCL1.</text>
<text x="316.1" y="216.4">11. Set PS1 current limit first; power the Pi and verify</text>
<text x="318.5" y="220.1">DRV_EN = 0 V before enabling PS1 outputs.</text>
<text x="24.7" y="254.4">3.3 V logic signal</text>
<text x="81.1" y="254.4">+5 V / +3V3 rail</text>
<text x="19" y="263.9">junction</text>
<text x="24.7" y="258.6">+12 V / motor</text>
<text x="42.3" y="263.9">hop = no connect</text>
<text x="71.3" y="263.9">unused / NC</text>
<text x="81.1" y="258.6">Rev B enable path</text>
<text x="98.4" y="263.9">wire ID</text>
<text x="117.8" y="263.9">GND</text>
</g>
<g font-size="2">
<text x="248.4" y="195.1">GPIO26</text>
<text x="264.6" y="195.1">U1 LED</text>
<text x="280.5" y="195.1">DRV_EN</text>
<text x="294.6" y="195.1">U2 out</text>
<text x="248.4" y="198.6">LOW / boot</text>
<text x="248.4" y="202.1">float / reset</text>
<text x="264.6" y="198.6">OFF</text>
<text x="264.6" y="202.1">OFF</text>
<text x="280.5" y="198.6">0 V (R2)</text>
<text x="280.5" y="202.1">0 V (R2)</text>
<text x="294.6" y="198.6">Hi-Z</text>
<text x="294.6" y="202.1">Hi-Z</text>
<text x="248.4" y="205.7">HIGH 3.3 V</text>
<text x="264.6" y="205.7">ON ~9.5 mA</text>
<text x="280.5" y="205.7">≈ +5 V</text>
<text x="294.6" y="205.7">ACTIVE</text>
</g>
<g font-size="1.9" fill="#6b7280">
<text x="76.9" y="26.5">1</text>
<text x="136.6" y="28">W01</text>
<text x="196.2" y="25.2">W28</text>
<text x="203.2" y="26.5">DIR = GND → CW increments</text>
<text x="305.2" y="29">W20</text>
<text x="76.9" y="31.8">2</text>
<text x="196.2" y="35.7">W29</text>
<text x="76.9" y="37">3</text>
<text x="136.6" y="38.6">W03</text>
<text x="305.2" y="36.8">W21</text>
<text x="76.9" y="42.3">4</text>
<text x="76.9" y="47.6">5</text>
<text x="204.3" y="44.1">GND</text>
<text x="76.9" y="52.9">6</text>
<text x="136.6" y="49.1">W04</text>
<text x="196.8" y="49.1">NC (analog/PWM out unused)</text>
<text x="329.9" y="48.1">W22</text>
<text x="76.9" y="58.2">7</text>
<text x="93.6" y="54.4">W05</text>
<text x="340.1" y="55.7">GND</text>
<text x="76.9" y="63.5">8</text>
<text x="76.9" y="68.8">9</text>
<text x="136.6" y="67.1">W02</text>
<text x="196.2" y="68.5">W30</text>
<text x="76.9" y="74.1">10</text>
<text x="136.6" y="75.6">W06</text>
<text x="171.4" y="78">digital, 2 pulses / rev</text>
<text x="204.3" y="74.8">GND</text>
<text x="262.1" y="74.1">16</text>
<text x="293.9" y="74.1">8</text>
<text x="76.9" y="79.4">11</text>
<text x="76.9" y="84.7">12</text>
<text x="76.9" y="90">13</text>
<text x="105.8" y="84.3">(J1-12 → U2-2)</text>
<text x="231.1" y="86.2">W07</text>
<text x="244.7" y="84.7">2</text>
<text x="308" y="88.2">3</text>
<text x="333.5" y="89.7">W24</text>
<text x="350.7" y="87.8">A1 / Lead 1</text>
<text x="76.9" y="95.2">14</text>
<text x="76.9" y="100.5">15</text>
<text x="308" y="100.9">6</text>
<text x="350.7" y="100.5">A2 / Lead 2</text>
<text x="76.9" y="105.8">16</text>
<text x="105.8" y="105.5">(J1-16 → U2-7)</text>
<text x="231.1" y="107.4">W08</text>
<text x="244.7" y="105.8">7</text>
<text x="333.5" y="102.4">W25</text>
<text x="76.9" y="111.1">17</text>
<text x="76.9" y="116.4">18</text>
<text x="105.8" y="116.1">(J1-18 → U2-10)</text>
<text x="231.1" y="117.9">W09</text>
<text x="243.5" y="116.4">10</text>
<text x="76.9" y="121.7">19</text>
<text x="308" y="123.5">11</text>
<text x="333.5" y="125">W26</text>
<text x="350.7" y="123.1">B1 / Lead 3</text>
<text x="76.9" y="127">20</text>
<text x="76.9" y="132.3">21</text>
<text x="76.9" y="137.6">22</text>
<text x="105.8" y="137.2">(J1-22 → U2-15)</text>
<text x="243.5" y="137.6">15</text>
<text x="308" y="136.2">14</text>
<text x="333.5" y="137.7">W27</text>
<text x="350.7" y="135.8">B2 / Lead 4</text>
<text x="76.9" y="142.9">23</text>
<text x="231.1" y="139.1">W10</text>
<text x="76.9" y="148.2">24</text>
<text x="244.7" y="147.5">1</text>
<text x="76.9" y="153.5">25</text>
<text x="234.7" y="152.5">W18</text>
<text x="76.9" y="158.8">26</text>
<text x="244.7" y="158.8">9</text>
<text x="76.9" y="164">27</text>
<text x="234.7" y="163.8">W19</text>
<text x="76.9" y="169.3">28</text>
<text x="260.3" y="172.5">4</text>
<text x="270.9" y="172.5">5</text>
<text x="285" y="172.5">12</text>
<text x="295.6" y="172.5">13</text>
<text x="76.9" y="174.6">29</text>
<text x="76.9" y="179.9">30</text>
<text x="280.1" y="179.9">GND</text>
<text x="287.6" y="177.9">W23</text>
<text x="76.9" y="185.2">31</text>
<text x="76.9" y="190.5">32</text>
<text x="76.9" y="195.8">33</text>
<text x="76.9" y="201.1">34</text>
<text x="76.9" y="206.4">35</text>
<text x="76.9" y="211.7">36</text>
<text x="76.9" y="217">37</text>
<text x="149.5" y="217">1</text>
<text x="195.1" y="217">6</text>
<text x="76.9" y="222.2">38</text>
<text x="76.9" y="227.5">39</text>
<text x="97.8" y="222">W11</text>
<text x="105.8" y="225.4">I_F ≈ (3.3 − 1.2) / 220 ≈ 9.5 mA</text>
<text x="137.7" y="222">W12</text>
<text x="149.5" y="227.5">2</text>
<text x="195.1" y="227.5">5</text>
<text x="76.9" y="232.8">40</text>
<text x="204.7" y="229.1">W14</text>
<text x="149.5" y="238.1">3</text>
<text x="195.1" y="238.1">4</text>
<text x="139.4" y="244.9">W13</text>
<text x="197.6" y="242.8">W15</text>
<text x="209.6" y="248.5">W16</text>
<text x="92.2" y="264">W07</text>
<text x="209.6" y="258.3">W17</text>
</g>
<g font-size="1.9" fill="#c0392b">
<text x="85.7" y="33.3">+5V — DO NOT CONNECT</text>
<text x="85.7" y="43.9">+5V — DO NOT CONNECT</text>
</g>
<g font-size="1.9" fill="#e67e22">
<text x="86.1" y="59.7">NC — freed in Rev B (was ENABLE)</text>
<text x="315" y="265.6">B 19 Oct 2026 Enable moved to GPIO26 / J1-37 — redrawn 27 Oct 2026</text>
</g>
<g font-size="1.9">
<text x="109.4" y="55.7">GND — common reference</text>
<text x="257.3" y="167.6">GND</text>
<text x="267.9" y="167.6">GND</text>
<text x="282" y="167.6">GND</text>
<text x="292.6" y="167.6">GND</text>
<text x="315" y="262.5">A 19 Oct 2026 Initial release (driver enable on GPIO4 / J1-7)</text>
</g>
<g font-size="1.8" fill="#6b7280">
<text x="382.1" y="35.3">+</text>
<text x="392" y="35.3">+</text>
<text x="382.1" y="45.5">−</text>
<text x="392" y="45.5">−</text>
<text x="257.6" y="81.8">logic 5 V</text>
<text x="288.4" y="81.8">motor 12 V</text>
<text x="266.7" y="97.4">drivers 1 &amp; 2 → coil A</text>
<text x="386.8" y="122.4">rotor</text>
<text x="316.1" y="131.2">12 V switched, up to ~1 A per phase</text>
<text x="266.7" y="132.6">drivers 3 &amp; 4 → coil B</text>
<text x="375.7" y="143.2">Shaft: diametric magnet → U3</text>
<text x="375.7" y="145.7">Slotted/marked disc → U4</text>
<text x="284.3" y="163">EN HIGH = outputs active</text>
<text x="286.2" y="165.8">EN LOW = outputs Hi-Z</text>
<text x="236.3" y="179.9">pins 4/5/12/13 = GND + heatsink</text>
<text x="246.9" y="209.5">GPIO26 default = internal pull-DOWN at power-up</text>
<text x="246.9" y="212">(GPIO4 defaulted to pull-UP). Firmware: ENABLE_PIN = 26</text>
<text x="152.8" y="220.5">A</text>
<text x="191.9" y="220.5">B</text>
<text x="201.1" y="218.5">NC</text>
<text x="152.8" y="231.1">K</text>
<text x="191.9" y="231.1">C</text>
<text x="152.8" y="241.7">NC</text>
<text x="192" y="241.7">E</text>
</g>
<g font-size="1.8" fill="#c0392b">
<text x="349.2" y="53.6">VCC1/VCC2 come ONLY from PS1 —</text>
<text x="349.2" y="56.1">never from the Pi 5V pins (2/4)</text>
<text x="202.8" y="220.5">from PS1 CH1</text>
<text x="205.2" y="223">(VCC1 rail)</text>
</g>
<text font-size="1.8" x="144.6" y="262.5">GND (returns to J1-6)</text>
<g font-size="1.7" fill="#6b7280">
<text x="315" y="234.6">PROJECT</text>
<text x="383.5" y="234.6">SIZE / SCALE</text>
<text x="315" y="242.4">DOCUMENT NO.</text>
<text x="383.5" y="242.4">REV</text>
<text x="401.1" y="242.4">SHEET</text>
<text x="315" y="250.1">DRAWN BY</text>
<text x="349.6" y="250.1">DATE</text>
<text x="383.5" y="250.1">SUPERSEDES</text>
<text x="315" y="258.9">REVISION HISTORY</text>
</g>
<g font-size="1.6" fill="#6b7280">
<text x="381.6" y="40.6">5 V</text>
<text x="391" y="40.6">12 V</text>
<text x="292.1" y="89.6">1</text>
<text x="292.1" y="102.3">2</text>
<text x="292.1" y="124.9">3</text>
<text x="292.1" y="137.6">4</text>
</g>
</svg>
